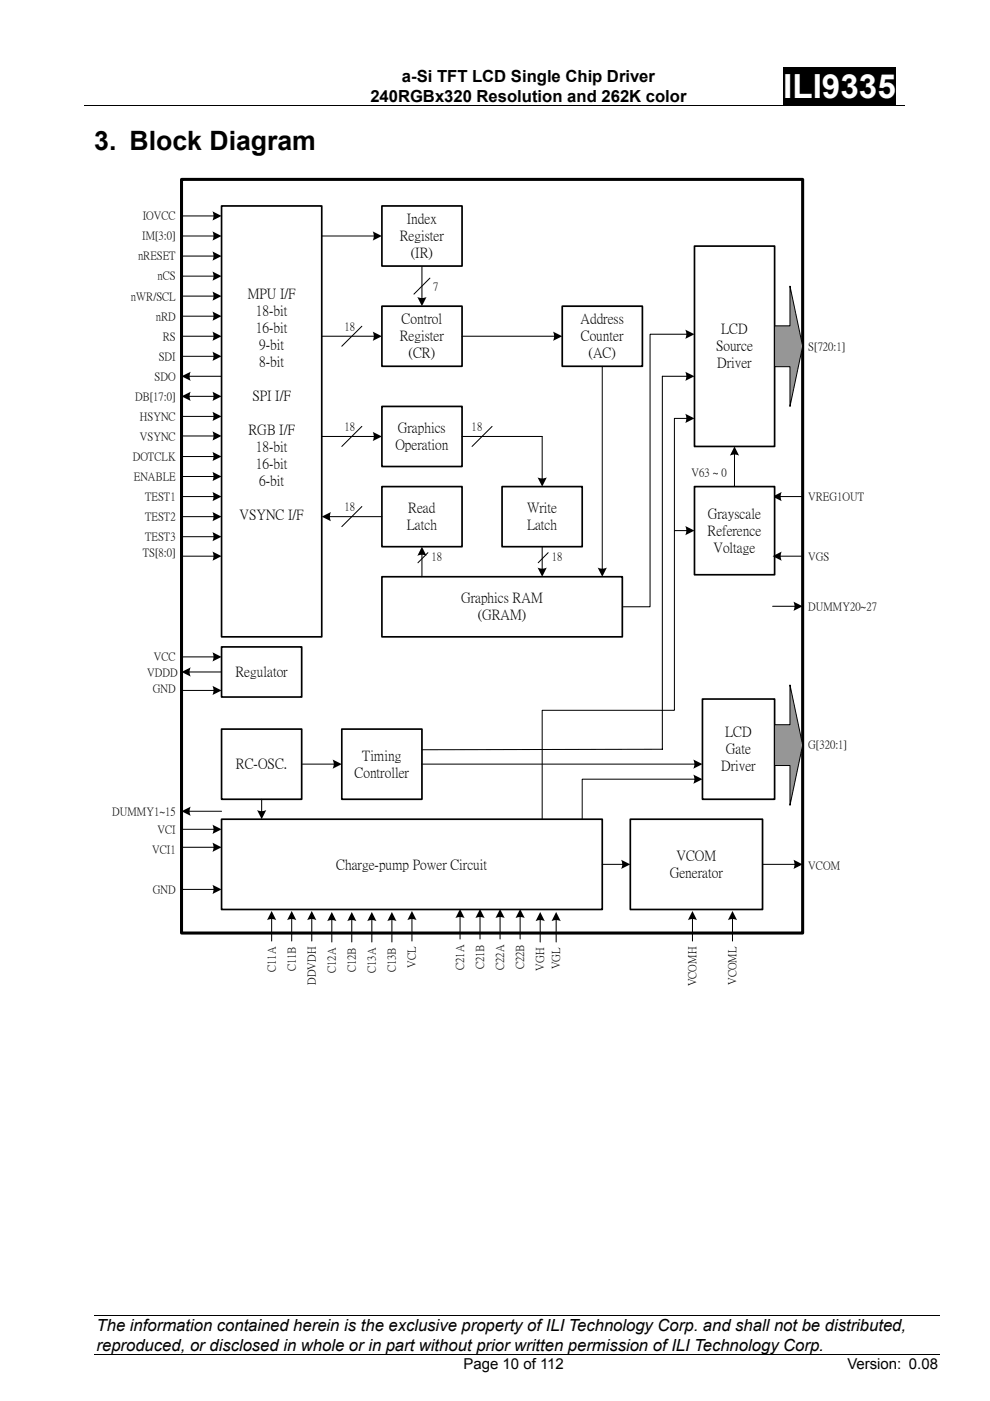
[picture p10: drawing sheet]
<svg xmlns="http://www.w3.org/2000/svg" width="210mm" height="297mm" viewBox="0 0 210 297" stroke-linecap="round" stroke-linejoin="round" font-family="sans-serif">
<path d="M166.1 14.2h23.9v8.1h-23.9z" fill="#000"/>
<path d="M17.8 22.4h174.1M20 278.9h179.3M20 287.2h179.3" fill="none" stroke="#000" stroke-width=".21"/>
<path d="M38.5 38h131.7v159.8h-131.7z" fill="#fff"/>
<path d="M38.5 38h131.7v159.8h-131.7z" fill="none" stroke="#000" stroke-width=".65"/>
<path d="M47 43.7h21.2v91.3h-21.2z" fill="#fff"/>
<path d="M47 43.7h21.2v91.3h-21.2z" fill="none" stroke="#000" stroke-width=".36"/>
<g fill="none" stroke="#000" stroke-width=".22">
<path d="M38.5 50h7M38.5 54.3h7M38.5 58.5h7M38.5 62.8h7M38.5 67h7M38.5 71.3h7M38.5 75.5h7M40 79.8h7M38.5 88.3h7M38.5 92.4h7M38.5 96.8h7M40 84h5.5"/>
<path d="M38.5 105.3h7M38.5 109.5h7M38.5 117.9h7"/>
</g>
<g fill="#000">
<path d="M45.1 49.1l1.9 .9-1.9 1 .2-1.2z" fill-rule="evenodd"/>
<path d="M45.1 53.3l1.9 1-1.9 1 .2-1.2z" fill-rule="evenodd"/>
<path d="M45.1 57.6l1.9 .9-1.9 1 .2-1.2z" fill-rule="evenodd"/>
<path d="M38.5 79.8l1.9-1-.2 .8 .2 1.2z" fill-rule="evenodd"/>
<path d="M45.1 61.8l1.9 1-1.9 1 .2-1.2z" fill-rule="evenodd"/>
<path d="M45.1 66.1l1.9 .9-1.9 1 .2-1.2z" fill-rule="evenodd"/>
<path d="M45.1 70.3l1.9 1-1.9 1 .2-1.2z" fill-rule="evenodd"/>
<path d="M45.1 74.6l1.9 .9-1.9 1 .2-1.2z" fill-rule="evenodd"/>
<path d="M38.5 84l1.9-.9-.2 .7 .2 1.2z" fill-rule="evenodd"/>
<path d="M45.1 83.1l1.9 .9-1.9 1 .2-1.2z" fill-rule="evenodd"/>
<path d="M45.1 87.3l1.9 1-1.9 1 .2-1.2z" fill-rule="evenodd"/>
<path d="M45.1 91.5l1.9 .9-1.9 1 .2-1.2z" fill-rule="evenodd"/>
<path d="M45.1 95.8l1.9 1-1.9 .9 .2-1.1z" fill-rule="evenodd"/>
<path d="M45.1 104.3l1.9 1-1.9 1 .2-1.2z" fill-rule="evenodd"/>
<path d="M45.1 108.6l1.9 .9-1.9 1 .2-1.2z" fill-rule="evenodd"/>
<path d="M45.1 116.9l1.9 1-1.9 1 .2-1.2z" fill-rule="evenodd"/>
</g>
<path d="M47 137.2h17v10.6h-17z" fill="#fff"/>
<path d="M47 137.2h17v10.6h-17z" fill="none" stroke="#000" stroke-width=".36"/>
<path d="M38.5 139.3h7M38.5 146.4h7" fill="none" stroke="#000" stroke-width=".22"/>
<g fill="#000">
<path d="M45.1 138.3l1.9 1-1.9 1 .2-1.2z" fill-rule="evenodd"/>
<path d="M45.1 145.4l1.9 1-1.9 1 .2-1.2z" fill-rule="evenodd"/>
</g>
<path d="M47 154.6h17v14.9h-17z" fill="#fff"/>
<path d="M47 154.6h17v14.9h-17z" fill="none" stroke="#000" stroke-width=".36"/>
<path d="M72.5 154.6h17v14.9h-17z" fill="#fff"/>
<path d="M72.5 154.6h17v14.9h-17z" fill="none" stroke="#000" stroke-width=".36"/>
<path d="M64 162h7" fill="none" stroke="#000" stroke-width=".22"/>
<path d="M70.5 161l2 1-2 1 .3-1.2z" fill-rule="evenodd" fill="#000"/>
<path d="M47 173.7h80.7v19.1h-80.7z" fill="#fff"/>
<path d="M47 173.7h80.7v19.1h-80.7z" fill="none" stroke="#000" stroke-width=".36"/>
<path d="M165.3 105.3h4.9M38.5 175.8h7M57.6 194.6v4.9M61.9 194.6v4.9M66.1 194.6v4.9M70.4 194.8v4.9M74.6 194.8v4.9M87.4 194.6v4.9M106.1 194.2v4.9M110.3 194.2v4.9M114.6 194.8v4.9M118 194.8v4.9" fill="none" stroke="#000" stroke-width=".22"/>
<g fill="#000">
<path d="M163.9 105.3l1.9-1-.2 1.2 .2 .8z" fill-rule="evenodd"/>
<path d="M45.1 174.9l1.9 .9-1.9 1 .2-1.2z" fill-rule="evenodd"/>
<path d="M57.6 193.1l1 2-.8-.2-1.2 .2z" fill-rule="evenodd"/>
<path d="M61.9 193.1l.9 2-.7-.2-1.2 .2z" fill-rule="evenodd"/>
<path d="M66.1 193.1l1 2-.8-.2-1.1 .2z" fill-rule="evenodd"/>
<path d="M70.4 193.4l1 1.9-.8-.2-1.2 .2z" fill-rule="evenodd"/>
<path d="M74.6 193.4l1 1.9-.8-.2-1.1 .2z" fill-rule="evenodd"/>
<path d="M87.4 193.1l.9 2-.7-.2-1.2 .2z" fill-rule="evenodd"/>
<path d="M106.1 192.7l.9 1.9-.7-.2-1.2 .2z" fill-rule="evenodd"/>
<path d="M110.3 192.7l1 1.9-.8-.2-1.2 .2z" fill-rule="evenodd"/>
<path d="M114.6 193.4l.9 1.9-.7-.2-1.2 .2z" fill-rule="evenodd"/>
<path d="M118 193.4l.9 1.9-.7-.2-1.2 .2z" fill-rule="evenodd"/>
</g>
<path d="M133.7 173.7h28v19.1h-28z" fill="#fff"/>
<path d="M133.7 173.7h28v19.1h-28z" fill="none" stroke="#000" stroke-width=".36"/>
<path d="M55.5 169.5v2.7M127.7 183.3h4.5M146.9 194.6v4.9M155.4 194.6v4.9M161.7 183.3h7.1" fill="none" stroke="#000" stroke-width=".22"/>
<g fill="#000">
<path d="M54.5 171.7l1.2 .3 .8-.3-1 2z" fill-rule="evenodd"/>
<path d="M131.7 182.3l2 1-2 .9 .3-1.1z" fill-rule="evenodd"/>
<path d="M146.9 193.1l.9 2-.7-.2-1.2 .2z" fill-rule="evenodd"/>
<path d="M155.4 193.1l.9 2-.7-.2-1.2 .2z" fill-rule="evenodd"/>
<path d="M168.3 182.3l1.9 1-1.9 .9 .2-1.1z" fill-rule="evenodd"/>
</g>
<path d="M81 43.7h17v12.7h-17z" fill="#fff"/>
<path d="M81 43.7h17v12.7h-17z" fill="none" stroke="#000" stroke-width=".36"/>
<path d="M68.2 50h11.3" fill="none" stroke="#000" stroke-width=".22"/>
<path d="M79.1 49.1l1.9 .9-1.9 1 .2-1.2z" fill-rule="evenodd" fill="#000"/>
<path d="M81 64.9h17v12.8h-17z" fill="#fff"/>
<path d="M81 64.9h17v12.8h-17z" fill="none" stroke="#000" stroke-width=".36"/>
<path d="M89.5 56.4v7M91.2 59l-3.4 3.4M68.2 71.3h11.3M76.8 69.2l-4.3 4.2" fill="none" stroke="#000" stroke-width=".22"/>
<g fill="#000">
<path d="M79.1 70.3l1.9 1-1.9 1 .2-1.2z" fill-rule="evenodd"/>
<path d="M88.5 63l1.2 .2 .8-.2-1 1.9z" fill-rule="evenodd"/>
</g>
<path d="M81 86.2h17v12.7h-17z" fill="#fff"/>
<path d="M81 86.2h17v12.7h-17z" fill="none" stroke="#000" stroke-width=".36"/>
<path d="M68.2 92.5h11.3M76.8 90.4l-4.3 4.3" fill="none" stroke="#000" stroke-width=".22"/>
<path d="M79.1 91.6l1.9 .9-1.9 1 .2-1.2z" fill-rule="evenodd" fill="#000"/>
<path d="M81 103.2h17v12.7h-17z" fill="#fff"/>
<path d="M81 103.2h17v12.7h-17z" fill="none" stroke="#000" stroke-width=".36"/>
<path d="M104.4 90.4l-4.3 4.3M115 92.5v9.2M69.7 109.5h11.3M76.8 107.4l-4.3 4.3" fill="none" stroke="#000" stroke-width=".22"/>
<g fill="#000">
<path d="M68.2 109.5l2-.9-.2 .7 .2 1.2z" fill-rule="evenodd"/>
<path d="M114 101.2l1.2 .2 .8-.2-1 2z" fill-rule="evenodd"/>
</g>
<path d="M106.5 103.2h17v12.7h-17z" fill="#fff"/>
<path d="M106.5 103.2h17v12.7h-17z" fill="none" stroke="#000" stroke-width=".36"/>
<path d="M98 92.5h17" fill="none" stroke="#000" stroke-width=".22"/>
<path d="M81 122.3h51v12.7h-51z" fill="#fff"/>
<path d="M81 122.3h51v12.7h-51z" fill="none" stroke="#000" stroke-width=".36"/>
<path d="M89.5 117.4v4.9M90.8 117.2l-2.2 2.1M115 115.9v4.9M116.3 117.2l-2.1 2.1" fill="none" stroke="#000" stroke-width=".22"/>
<g fill="#000">
<path d="M89.5 115.9l1 2-.8-.3-1.2 .3z" fill-rule="evenodd"/>
<path d="M114 120.3l1.2 .3 .8-.3-1 2z" fill-rule="evenodd"/>
</g>
<path d="M119.3 64.9h16.9v12.8h-16.9z" fill="#fff"/>
<path d="M119.3 64.9h16.9v12.8h-16.9z" fill="none" stroke="#000" stroke-width=".36"/>
<path d="M98 71.3h19.8M127.7 77.7v43.1" fill="none" stroke="#000" stroke-width=".22"/>
<g fill="#000">
<path d="M117.3 70.3l2 1-2 1 .2-.8z" fill-rule="evenodd"/>
<path d="M126.8 120.3l1.1 .3 .8-.3-1 2z" fill-rule="evenodd"/>
</g>
<path d="M147.3 52.2h17v42.5h-17z" fill="#fff"/>
<path d="M147.3 52.2h17v42.5h-17z" fill="none" stroke="#000" stroke-width=".36"/>
<path d="M145.8 70.9h-7.9v57.8h-5.9" fill="none" stroke="#000" stroke-width=".22"/>
<path d="M145.4 69.9l1.9 1-1.9 .9 .2-.7z" fill-rule="evenodd" fill="#000"/>
<path d="M147.3 103.2h17v18.7h-17z" fill="#fff"/>
<path d="M147.3 103.2h17v18.7h-17z" fill="none" stroke="#000" stroke-width=".36"/>
<path d="M155.8 96.1v7.1" fill="none" stroke="#000" stroke-width=".22"/>
<path d="M155.8 94.7l1 1.9-.8-.2-1.2 .2z" fill-rule="evenodd" fill="#000"/>
<path d="M167.6 60.7l2.6 12.7-2.6 12.8v-8.5h-3.3v-8.6h3.3z" fill-rule="evenodd" fill="#969696"/>
<path d="M167.6 60.7l2.6 12.7-2.6 12.8v-8.5h-3.3v-8.6h3.3z" fill="none" stroke="#000" stroke-width=".21"/>
<path d="M149 148.2h15.3v21.3h-15.3z" fill="#fff"/>
<path d="M149 148.2h15.3v21.3h-15.3z" fill="none" stroke="#000" stroke-width=".36"/>
<path d="M145.8 88.7h-2.8v61.9h-28v23.1M143 112.5h2.8M147.5 165.2h-24v8.5" fill="none" stroke="#000" stroke-width=".22"/>
<g fill="#000">
<path d="M145.4 87.7l1.9 1-1.9 1 .2-.8z" fill-rule="evenodd"/>
<path d="M145.4 111.5l1.9 1-1.9 1 .2-.8z" fill-rule="evenodd"/>
<path d="M147 164.2l2 1-2 1 .3-1.2z" fill-rule="evenodd"/>
</g>
<path d="M167.6 145.2l2.6 12.8-2.6 12.7v-8.4h-3.3v-8.7h3.3z" fill-rule="evenodd" fill="#969696"/>
<path d="M167.6 145.2l2.6 12.8-2.6 12.7v-8.4h-3.3v-8.7h3.3z" fill="none" stroke="#000" stroke-width=".21"/>
<g fill="none" stroke="#000" stroke-width=".22">
<path d="M38.5 45.8h7M145.8 79.8h-5.3v79.1l-51 .1M38.5 101h7M38.5 113.8h7M165.3 117.9h4.9M163.9 128.5h4.9M40 142.5h7M38.5 179.6h7M40 172h7M89.5 162h58M38.5 188.6h7M78.9 194.8v4.9"/>
<path d="M83.1 194.8v4.9M97.6 194.2v4.9M101.8 194.2v4.9"/>
</g>
<g fill="#000">
<path d="M45.1 44.8l1.9 1-1.9 1 .2-1.2z" fill-rule="evenodd"/>
<path d="M145.4 78.8l1.9 1-1.9 1 .2-.8z" fill-rule="evenodd"/>
<path d="M45.1 100.1l1.9 .9-1.9 1 .2-1.2z" fill-rule="evenodd"/>
<path d="M45.1 112.8l1.9 1-1.9 .9 .2-1.1z" fill-rule="evenodd"/>
<path d="M163.9 117.9l1.9-1-.2 1.2 .2 .8z" fill-rule="evenodd"/>
<path d="M168.3 127.6l1.9 .9-1.9 1 .2-1.2z" fill-rule="evenodd"/>
<path d="M38.5 142.5l1.9-1-.2 .8 .2 1.1z" fill-rule="evenodd"/>
<path d="M38.5 172l1.9-1-.2 .8 .2 1.2z" fill-rule="evenodd"/>
<path d="M45.1 178.7l1.9 .9-1.9 1 .2-1.2z" fill-rule="evenodd"/>
<path d="M147 161l2 1-2 1 .3-1.2z" fill-rule="evenodd"/>
<path d="M45.1 187.6l1.9 1-1.9 .9 .2-1.1z" fill-rule="evenodd"/>
<path d="M78.9 193.4l.9 1.9-.7-.2-1.2 .2z" fill-rule="evenodd"/>
<path d="M83.1 193.4l1 1.9-.8-.2-1.2 .2z" fill-rule="evenodd"/>
<path d="M97.6 192.7l.9 1.9-.7-.2-1.2 .2z" fill-rule="evenodd"/>
<path d="M101.8 192.7l1 1.9-.8-.2-1.2 .2z" fill-rule="evenodd"/>
</g>
<text font-size="7" fill="#fff" x="166.1" y="20.8">ILI9335</text>
<text font-size="5.7" x="20" y="31.7">3. Block Diagram</text>
<g font-size="3.5">
<text x="85.2" y="17.5">a-Si TFT LCD Single Chip Driver</text>
<text x="78.5" y="21.5">240RGBx320 Resolution and 262K color</text>
<text x="20.5" y="286.3">reproduced, or disclosed in whole or in part without prior written permission of ILI Technology Corp.</text>
<text x="20.5" y="282.3">The information contained herein is the exclusive property of ILI Technology Corp. and shall not be distributed,</text>
</g>
<g font-size="3.2">
<text x="98.3" y="290.2">Page 10 of 112</text>
<text x="179.7" y="290.2">Version: 0.08</text>
</g>
<g font-size="3">
<text x="86.3" y="47.3">Index</text>
<text x="84.8" y="50.9">Register</text>
<text x="87.1" y="54.5">(IR)</text>
<text x="52.5" y="63.2">MPU I/F</text>
<text x="54.3" y="66.8">18-bit</text>
<text x="54.3" y="70.4">16-bit</text>
<text x="85.2" y="68.6">Control</text>
<text x="123.1" y="68.6">Address</text>
<text x="153" y="70.7">LCD</text>
<text x="54.9" y="74">9-bit</text>
<text x="54.9" y="77.6">8-bit</text>
<text x="84.8" y="72.2">Register</text>
<text x="86.7" y="75.8">(CR)</text>
<text x="123.2" y="72.2">Counter</text>
<text x="124.8" y="75.8">(AC)</text>
<text x="151.9" y="74.3">Source</text>
<text x="152.1" y="77.9">Driver</text>
<text x="53.5" y="84.8">SPI I/F</text>
<text x="52.7" y="92">RGB I/F</text>
<text x="54.3" y="95.6">18-bit</text>
<text x="83.9" y="95.2">Operation</text>
<text x="84.4" y="91.6">Graphics</text>
<text x="54.3" y="99.2">16-bit</text>
<text x="54.9" y="102.8">6-bit</text>
<text x="50.8" y="110">VSYNC I/F</text>
<text x="86.3" y="112.2">Latch</text>
<text x="86.6" y="108.6">Read</text>
<text x="111.8" y="108.6">Write</text>
<text x="111.8" y="112.2">Latch</text>
<text x="150.1" y="113.4">Reference</text>
<text x="150.2" y="109.8">Grayscale</text>
<text x="151.3" y="117">Voltage</text>
<text x="97.8" y="127.7">Graphics RAM</text>
<text x="101.3" y="131.3">(GRAM)</text>
<text x="49.9" y="143.4">Regulator</text>
<text x="76.8" y="161.1">Timing</text>
<text x="153.8" y="156.1">LCD</text>
<text x="154" y="159.7">Gate</text>
<text x="50" y="162.9">RC-OSC.</text>
<text x="75.2" y="164.7">Controller</text>
<text x="153" y="163.3">Driver</text>
<text x="71.3" y="184.1">Charge-pump Power Circuit</text>
<text x="142.1" y="185.9">Generator</text>
<text x="143.5" y="182.4">VCOM</text>
</g>
<g font-size="2.4">
<text x="30.3" y="46.5">IOVCC</text>
<text x="30.1" y="50.8">IM[3:0]</text>
<text x="29.3" y="55">nRESET</text>
<text x="33.4" y="59.2">nCS</text>
<text x="27.8" y="63.5">nWR/SCL</text>
<text x="91.9" y="61.4">7</text>
<text x="33" y="67.8">nRD</text>
<text x="34.5" y="72">RS</text>
<text x="73.1" y="69.9">18</text>
<text x="33.7" y="76.2">SDI</text>
<text x="171.4" y="74.1">S[720:1]</text>
<text x="32.8" y="80.5">SDO</text>
<text x="28.6" y="84.8">DB[17:0]</text>
<text x="29.7" y="89">HSYNC</text>
<text x="29.7" y="93.2">VSYNC</text>
<text x="73.1" y="91.1">18</text>
<text x="100" y="91.1">18</text>
<text x="28.2" y="97.5">DOTCLK</text>
<text x="28.4" y="101.7">ENABLE</text>
<text x="146.7" y="100.9">V63 ~ 0</text>
<text x="30.8" y="106">TEST1</text>
<text x="171.4" y="106">VREG1OUT</text>
<text x="30.8" y="110.2">TEST2</text>
<text x="73.1" y="108.1">18</text>
<text x="30.3" y="117.9">TS[8:0]</text>
<text x="30.8" y="114.5">TEST3</text>
<text x="91.5" y="118.7">18</text>
<text x="117.1" y="118.7">18</text>
<text x="171.4" y="118.7">VGS</text>
<text x="171.4" y="129.4">DUMMY20~27</text>
<text x="31.2" y="143.4">VDDD</text>
<text x="32.7" y="140">VCC</text>
<text x="32.4" y="146.8">GND</text>
<text x="171.4" y="158.7">G[320:1]</text>
<text x="23.8" y="172.7">DUMMY1~15</text>
<text x="33.4" y="176.5">VCI</text>
<text x="32.3" y="180.8">VCI1</text>
<text x="171.4" y="184.2">VCOM</text>
<text x="32.4" y="189.3">GND</text>
<text x="58.3" y="206.1" transform="rotate(-90 58.3 206.1)">C11A</text>
<text x="62.6" y="206" transform="rotate(-90 62.6 206)">C11B</text>
<text x="66.8" y="208.8" transform="rotate(-90 66.8 208.8)">DDVDH</text>
<text x="71.1" y="206.3" transform="rotate(-90 71.1 206.3)">C12A</text>
<text x="75.3" y="206.2" transform="rotate(-90 75.3 206.2)">C12B</text>
<text x="79.6" y="206.3" transform="rotate(-90 79.6 206.3)">C13A</text>
<text x="83.8" y="206.2" transform="rotate(-90 83.8 206.2)">C13B</text>
<text x="88.1" y="205.2" transform="rotate(-90 88.1 205.2)">VCL</text>
<text x="98.3" y="205.7" transform="rotate(-90 98.3 205.7)">C21A</text>
<text x="102.5" y="205.5" transform="rotate(-90 102.5 205.5)">C21B</text>
<text x="106.8" y="205.7" transform="rotate(-90 106.8 205.7)">C22A</text>
<text x="111" y="205.5" transform="rotate(-90 111 205.5)">C22B</text>
<text x="115.3" y="205.8" transform="rotate(-90 115.3 205.8)">VGH</text>
<text x="118.7" y="205.5" transform="rotate(-90 118.7 205.5)">VGL</text>
<text x="147.6" y="209.1" transform="rotate(-90 147.6 209.1)">VCOMH</text>
<text x="156.1" y="208.9" transform="rotate(-90 156.1 208.9)">VCOML</text>
</g>
</svg>
